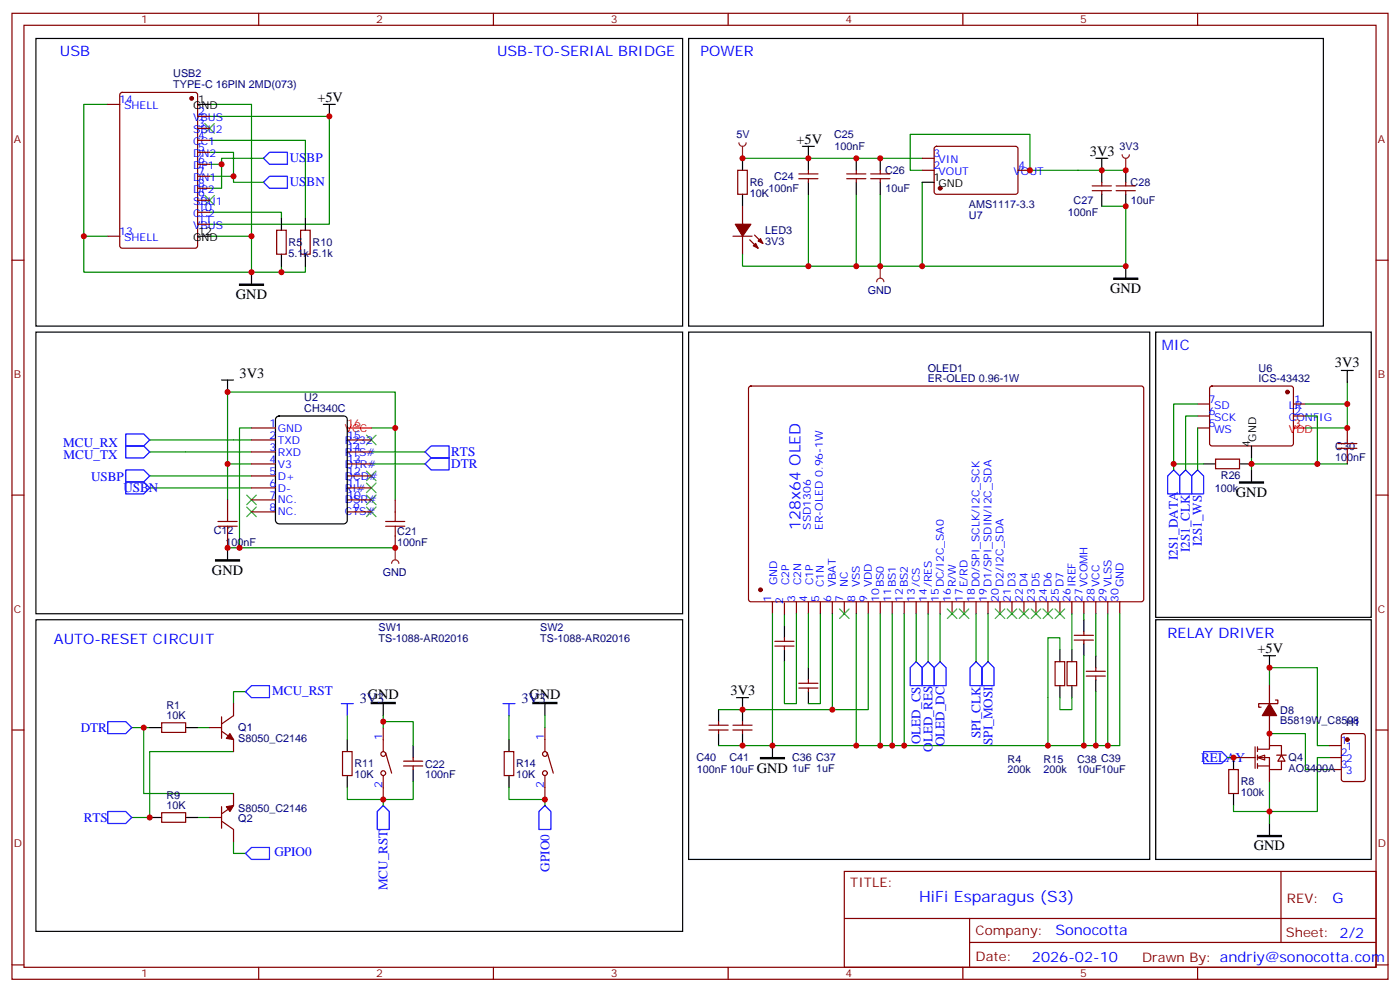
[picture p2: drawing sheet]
<svg xmlns="http://www.w3.org/2000/svg" width="412mm" height="292mm" viewBox="0 0 412 292" stroke-linecap="round" stroke-linejoin="round" font-family="sans-serif">
<g fill="none" stroke="#870000" stroke-width=".35">
<path d="M3.5 3.9h405.4v284.4h-405.4zM7.1 7.4h398.2v277.3h-398.2zM76.2 3.9v3.5M145.3 3.9v3.5M214.5 3.9v3.5M283.6 3.9v3.5M352.8 3.9v3.5M31.7 30.7h3.6M35.5 27.4l.5-.2h21.5l.7 .4v44.8l-.5 .6-21.7 .1-.7-.5v-44.7zM58.2 34.3h3.5M58.2 37.8h3.5M58.2 41.3h3.5"/>
<path d="M58.2 44.8h3.5M58.2 48.4h3.5M58.2 51.9h3.5M58.2 55.4h3.5M58.2 58.9h3.5M235.3 52.6h5.6M235.3 51.2h5.6M238.1 50.1v1.1M238.1 52.6v1.1M249.4 52.6h5.7M249.4 51.2h5.7M252.2 50.1v1.1"/>
<path d="M252.2 52.6v1.1M256.5 52.6h5.6M256.5 51.2h5.6M259.3 50.1v1.1M259.3 52.6v1.1M271.6 50.1h3.6M271.6 46.6h3.6M275.4 43.3l.5-.2h23.5l.5 .7-.1 13-.6 .4-23.6-.1-.4-.6v-12.7zM299.9 50.1h3.5M321.7 56.1h5.7M321.7 54.7h5.7M324.6 53.7v1"/>
<path d="M324.6 56.1v1.1M328.8 56.1h5.6M328.8 54.7h5.6M331.6 53.7v1M331.6 56.1v1.1M3.5 76.6h3.6M31.7 69.5h3.6M58.2 62.5h3.5M58.2 66h3.5M81.5 67.8h2.8v7h-2.8zM88.5 67.8h2.9v7h-2.9zM405.3 76.6h3.6"/>
<path d="M74.1 129.5h7M74.1 133h7M74.1 136.6h7M74.1 126h7M102.3 129.5h7.1M102.3 133h7.1M102.3 136.6h7.1M3.5 145.7h3.6M67 147.1v3.6M67 157.7v3.6M74.1 140.1h7M74.1 143.6h7"/>
<path d="M74.1 147.1h7M74.1 150.7h7M102.3 140.1h7.1M102.3 143.6h7.1M102.3 147.1h7.1M102.3 150.7h7.1M116.4 147.1v3.6M116.4 157.7v3.6M405.3 145.7h3.6M3.5 214.9h3.6M47.6 212.8h7.1v2.8h-7.1zM61.7 214.2h3.6"/>
<path d="M65.3 215.2l3.5 2.5v3.5M65.3 211v6.3M68.8 207.1v3.5l-3.5 2.5M391.6 219.5h3.5M395.3 216.1l.5-.2h5.7l.6 .5 .1 12.9-.5 .7h-5.9l-.6-.4-.1-13zM405.3 214.9h3.6M47.6 239.2h7.1v2.8h-7.1zM65.3 237.5v6.3M68.8 233.6v3.5l-3.5 2.5M118.9 225.5h5.6M118.9 224h5.6M121.7 223v1"/>
<path d="M121.7 225.5v1M361.9 226.5h2.9v7.1h-2.9zM391.6 223h3.5M391.6 226.5h3.5M61.7 240.6h3.6M65.3 241.7l3.5 2.5v3.5M248.7 256.5h156.6v28.2h-156.6zM377.3 256.5v20.9M248.7 270.4h156.5M285.6 277.4h119.6M285.6 270.4v14.1M3.5 284h3.6"/>
<path d="M76.2 284.7v3.6M145.3 284.7v3.6M214.5 284.7v3.6M283.6 284.7v3.6M352.8 284.7v3.6M405.3 284h3.6"/>
</g>
<g fill="none" stroke="#008700" stroke-width=".35">
<path d="M31.7 30.7h-7v38.8h7M61.7 34.3h35.3v31.7h-35.3M61.7 30.7h12.4v38.8M61.7 44.8h7.1v8.9h8.8M61.7 41.3h28.3v22.9M61.7 51.9h7.1M61.7 48.4h3.6M77.6 46.6h-12.3v8.8h-3.6M238.1 57.2v21.2h93.5v-17.7h-7M238.1 46.6h33.5M252.2 57.2v21.2M259.3 57.2v21.2"/>
<path d="M271.6 50.1h-3.5v-10.6h35.3v10.6h28.2M271.6 53.7v24.7M24.7 69.5v10.6h49.4v-10.6h-12.4M61.7 62.5h21.2v1.7M82.9 78.4v1.7M90 78.4v1.7h-15.9M44.1 133h30M44.1 129.5h30M67 136.6v10.5M74.1 126h-3.5v35.3M109.4 126h7v-10.6h-49.4v21.2h7.1M109.4 133h15.8"/>
<path d="M109.4 136.6h15.8M116.4 126v21.1M44.1 143.6h30M44.1 140.1h30M67 161.3h49.4M38.8 214.2h5.3M42.3 214.2v19.4h26.5M58.2 214.2h3.5M72.3 203.6h-3.5v3.5M373.9 201.8v-5.3h14.2v23h3.5M373.9 215.9h10.6v10.6h7.1M68.8 221.2h-24.7v19.4h-5.3"/>
<path d="M361.6 223h1.8M373.9 230v12.4M391.6 223h-3.5v15.9h-24.7v-1.8M58.2 240.6h3.5M68.8 247.7v3.5h3.5"/>
</g>
<g fill="none" stroke="#00f" stroke-width=".35">
<path d="M77.6 53.7l1.8-1.8h5.3v3.5h-5.3zM77.6 46.6l1.8-1.8h5.3v3.6h-5.3zM37 127.7h5.3l1.8 1.8-1.8 1.8h-5.3zM37 131.3h5.3l1.8 1.7-1.8 1.8h-5.3zM37 138.3h5.3l1.8 1.8-1.8 1.8h-5.3zM125.2 133l1.8-1.7h5.3v3.5h-5.3zM125.2 136.6l1.8-1.8h5.3v3.5h-5.3zM37 141.9h5.3l1.8 1.7-1.8 1.8h-5.3zM31.7 212.4h5.3l1.8 1.8-1.8 1.7h-5.3zM72.3 203.6l1.8-1.8h5.3v3.6h-5.3zM31.7 238.9h5.3l1.8 1.7-1.8 1.8h-5.3zM111.1 238.9l1.8-1.8 1.8 1.8v5.3h-3.6z"/>
<path d="M158.7 238.9l1.8-1.8 1.8 1.8v5.3h-3.6zM354.5 221.2h5.3l1.8 1.8-1.8 1.8h-5.3zM72.3 251.2l1.8-1.8h5.3v3.6h-5.3z"/>
</g>
<g fill="none" stroke="#3c3" stroke-width=".35">
<path d="M60.3 36.4l2.8 2.8M63.1 36.4l-2.8 2.8M60.3 57.5l2.8 2.9M63.1 57.5l-2.8 2.9M107.9 138.7l2.9 2.8M107.9 128.1l2.9 2.8M110.8 138.7l-2.9 2.8M110.8 128.1l-2.9 2.8M72.7 145.7l2.8 2.9M72.7 149.3l2.8 2.8M75.5 145.7l-2.8 2.9M75.5 149.3l-2.8 2.8"/>
<path d="M107.9 149.3l2.9 2.8M107.9 145.7l2.9 2.9M107.9 142.2l2.9 2.8M110.8 149.3l-2.9 2.8M110.8 145.7l-2.9 2.9M110.8 142.2l-2.9 2.8"/>
</g>
<path d="M70.6 83.6h7v.4h-7zM328.1 81.9h7v.3h-7zM63.5 164.8h7.1v.3h-7.1zM109.4 206.8h7v.3h-7zM157 206.8h7v.3h-7zM370.4 245.9h7.1v.4h-7.1z" fill="#000" stroke="#000" stroke-width=".35"/>
<g fill="none" stroke="#000" stroke-width=".35">
<path d="M10.6 11.3h190.5v84.7h-190.5zM202.8 11.3h187v84.7h-187zM58.2 30.7h3.5M95.2 30.7h3.6M97 30.7v3.6M236.4 43.1h3.5M238.1 43.1v7M238.1 53.7v3.5M252.2 46.6v3.5M252.2 53.7v3.5M259.3 46.6v3.5M259.3 53.7v3.5"/>
<path d="M271.6 53.7h3.6M322.8 46.6h3.5M324.6 46.6v7.1M324.6 57.2v3.5M331.6 50.1v3.6M331.6 57.2v3.5M58.2 69.5h3.5M82.9 64.2v3.6M82.9 74.8v3.6M90 64.2v3.6M90 74.8v3.6M331.6 78.4v3.5"/>
<path d="M10.6 97.8h190.5v82.9h-190.5zM74.1 80.1v3.5M202.8 97.8h135.9v155.2h-135.9zM65.3 111.9h3.5M67 111.9v3.5M81.4 122.9l.8-.5h19l.9 .5 .2 .6v29.6l-.5 .9-.6 .2h-19l-.9-.5-.2-.6v-29.6zM67 161.3v3.5M10.6 182.4h190.5v91.7h-190.5zM340.4 182.4h63.5v70.6h-63.5zM372.2 193h3.5M373.9 193v3.5M44.1 214.2h3.5"/>
<path d="M54.7 214.2h3.5M112.9 207.1v3.5M121.7 219.5v3.5M160.5 207.1v3.5M121.7 226.5v3.5M363.4 223v3.5M363.4 233.6v3.5M44.1 240.6h3.5M54.7 240.6h3.5M373.9 242.4v3.5"/>
</g>
<path d="M64.2 154.9h5.6M64.2 153.5h5.6M67 150.7v2.8M67 154.9v2.8M113.6 154.9h5.6M113.6 153.5h5.6M116.4 150.7v2.8M116.4 154.9v2.8" fill="none" stroke="#a10000" stroke-width=".35"/>
<path d="M102.3 126h7.1" fill="none" stroke="#f00" stroke-width=".35"/>
<g fill="#870000" stroke="#870000" stroke-width=".35">
<path d="M66.7 237.5l2.1-.4-1.1 1.8z"/>
<path d="M67.7 215.9l1.1 1.8-2.1-.4z"/>
<circle cx="56.4" cy="29" r=".53"/>
<circle cx="276.9" cy="55.4" r=".53"/>
<circle cx="396.9" cy="217.7" r=".53"/>
</g>
<g fill="#fff" stroke="#870000" stroke-width=".35">
<path d="M370.4 223l2.1-.7v1.4z"/>
<path d="M377.5 222.3l1 1.7h-2.1z"/>
</g>
<g fill="none" stroke="#870000" stroke-width=".35">
<path d="M217.3 50.1h2.8v7.1h-2.8zM215.9 69.5h5.6M218.7 60.7v5.3M218.7 69.5v5.3M220.8 70.6l2.5 2.5M222.2 69.2l2.5 2.4M220.7 113.8l.5-.2 115.3 .1 .4 .6-.1 62.4-.6 .4h-115.3l-.4-.7v-62.1zM358.1 135.1h7v2.9h-7zM396.9 126v3.5M396.9 133v3.6M227.5 177.1v3.6M231.1 177.5v3.5"/>
<path d="M234.6 177.1v3.6M238.1 177.1v3.6M241.7 177.1v3.6M245.2 177.1v3.6M248.7 177.1v3.6M252.2 177.1v3.6M255.8 177.1v3.6M259.3 177.1v3.6M262.8 177.1v3.6M266.3 177.1v3.6M269.9 177.1v3.6M273.4 177.1v3.6"/>
<path d="M276.9 177.1v3.6M280.5 177.1v3.6M284 177.1v3.6M287.5 177.1v3.6M291 177.1v3.6M294.6 177.1v3.6M298.1 177.1v3.6M301.6 177.1v3.6M305.2 177.1v3.6M308.7 177.1v3.6M312.2 177.1v3.6M315.7 177.1v3.6"/>
<path d="M319.3 177.1v3.6M322.8 177.1v3.6M326.3 177.1v3.6M329.8 177.1v3.6M228.2 190.2h5.7M228.2 188.8h5.7M231.1 187.7v1.1M231.1 190.2v1M310.8 194.8h2.8v7h-2.8zM314.3 194.8h2.8v7h-2.8zM316.4 187h5.7M316.4 188.4h5.7"/>
<path d="M319.3 185.9v1.1M319.3 188.4v1.1M320 197.6h5.6M320 199h5.6M322.8 196.5v1.1M322.8 199v1.1M112.9 214.2v7M160.5 214.2v7M208.8 214.9h5.7M208.8 213.5h5.7M211.7 212.4v1.1M211.7 214.9v1"/>
<path d="M215.9 214.9h5.6M215.9 213.5h5.6M218.7 212.4v1.1M218.7 214.9v1M235.3 202.5h5.6M235.3 201.1h5.6M238.1 200.1v1M238.1 202.5v1.1M369.7 219.8v6.4M370.4 219.8v1.4M373.9 201.8v5.3M373.9 210.6v8.9"/>
<path d="M375.7 206.1h.7v1h-5.6v1.1h.7M100.9 221.2h2.8v7.1h-2.8zM112.9 228.3v7M113.6 221.6l1.8 6M148.5 221.2h2.8v7.1h-2.8zM160.5 228.3v7M161.2 221.6l1.8 6M363.4 223h6.3M370.4 220.5h3.5v-1h3.6v2.8M370.4 223h3.5v3.5h3.6v-2.5M370.4 225.5h3.5M370.4 222.3v1.4"/>
<path d="M370.4 224.8v1.4M373.9 226.5v3.5M376.1 222.3h2.8"/>
<circle cx="112.9" cy="221.9" r=".71"/>
<circle cx="112.9" cy="227.6" r=".71"/>
<circle cx="160.5" cy="221.9" r=".71"/>
<circle cx="160.5" cy="227.6" r=".71"/>
</g>
<g fill="#870000" stroke="#870000" stroke-width=".35">
<path d="M373.9 207.1l2.2 3.5h-4.3z"/>
<path d="M221.9 72.4l.7-.8 .7 1.5z"/>
<path d="M223.3 70.9l.7-.7 .7 1.4z"/>
<path d="M216.6 66h4.6l-2.5 3.5z"/>
<circle cx="224" cy="173.6" r=".53"/>
</g>
<g fill="none" stroke="#000" stroke-width=".35">
<path d="M218.7 46.6v3.5M218.7 57.2v3.5M340.4 97.8h63.5v83.9h-63.5zM395.1 109h3.5M396.9 109v3.6M354.5 136.6h3.6M365.1 136.6h3.6M368.7 138.3v3.6M231.1 184.2v3.5M231.1 191.2v3.6M238.1 196.5v3.6M312.2 191.2v3.6"/>
<path d="M315.7 191.2v3.6M319.3 182.4v3.5M319.3 189.5v3.5M322.8 193v3.5M102.3 217.7v3.5M149.9 217.7v3.5M211.7 208.9v3.5M211.7 215.9v3.6M217 205.4h3.5M218.7 205.4v7M218.7 215.9v3.6M227.5 219.5v3.5"/>
<path d="M238.1 203.6v3.5M312.2 201.8v3.6M315.7 201.8v3.6M322.8 200.1v3.5M102.3 228.3v3.5M149.9 228.3v3.5"/>
</g>
<g fill="none" stroke="#008700" stroke-width=".35">
<path d="M218.7 46.6h19.4M218.7 74.8v3.6h19.4M396.9 112.6v13.4M368.7 134.8v1.8h28.2M227.5 180.7v38.8h102.3v-38.8M231.1 181v3.2M234.6 180.7v26.4h-3.5v-12.3M238.1 180.7v15.8M241.7 180.7v26.4h-3.6M245.2 180.7v28.2h-33.5M252.2 180.7v38.8M255.8 180.7v28.2h-10.6"/>
<path d="M259.3 180.7v38.8M262.8 180.7v38.8M266.3 180.7v38.8M269.9 180.7v14.1M273.4 180.7v14.1M276.9 180.7v14.1M287.5 180.7v14.1M291 180.7v14.1M312.2 191.2v-3.5h-3.5v31.8M315.7 180.7v10.5M319.3 180.7v1.7M319.3 193v26.5"/>
<path d="M322.8 180.7v12.3M326.3 180.7v38.8M102.3 210.6v7.1M112.9 212.4h8.8v7.1M112.9 210.6v3.6M149.9 210.6v7.1M160.5 210.6v3.6M211.7 219.5h15.8M312.2 205.4v3.5h3.5v-3.5M322.8 203.6v15.9M102.3 231.8v3.5h10.6M112.9 235.3v1.8"/>
<path d="M121.7 230v5.3h-8.8M149.9 231.8v3.5h10.6v1.8"/>
</g>
<path d="M365.1 141.9h7.1v.3h-7.1zM224 223h7.1v.3h-7.1z" fill="#000" stroke="#000" stroke-width=".35"/>
<g fill="none" stroke="#3c3" stroke-width=".35">
<path d="M247.3 179.2l2.8 2.9M250.1 179.2l-2.8 2.9M279 179.2l2.9 2.9M281.9 179.2l-2.9 2.9M282.6 179.2l2.8 2.9M285.4 179.2l-2.8 2.9M293.2 179.2l2.8 2.9M296 179.2l-2.8 2.9M296.7 179.2l2.8 2.9M299.5 179.2l-2.8 2.9M300.2 179.2l2.8 2.9M303 179.2l-2.8 2.9"/>
<path d="M303.7 179.2l2.9 2.9M306.6 179.2l-2.9 2.9M307.3 179.2l2.8 2.9M310.1 179.2l-2.8 2.9M310.8 179.2l2.8 2.9M313.6 179.2l-2.8 2.9"/>
</g>
<path d="M345.7 138.3l1.8 1.8v5.3h-3.5v-5.3zM349.2 138.3l1.8 1.8v5.3h-3.5v-5.3zM352.8 138.3l1.7 1.8v5.3h-3.5v-5.3zM268.1 196.5l1.8-1.7 1.7 1.7v5.3h-3.5zM271.6 196.5l1.8-1.7 1.8 1.7v5.3h-3.6zM275.2 196.5l1.7-1.7 1.8 1.7v5.3h-3.5zM287.5 194.8l1.8 1.7v5.3h-3.5v-5.3zM291 194.8l1.8 1.7v5.3h-3.5v-5.3zM100.5 207.1h3.6M102.3 207.1v3.5M148.2 207.1h3.5M149.9 207.1v3.5" fill="none" stroke="#00f" stroke-width=".35"/>
<path d="M394.1 130.6h5.6M394.1 132h5.6M396.9 129.5v1.1M396.9 132v1" fill="none" stroke="#a10000" stroke-width=".35"/>
<path d="M330.6 45.5a1.06 1.06 0 0 0 1 1.1 1.06 1.06 0 0 0 1.1-1.1M331.6 46.6v3.5" fill="none" stroke="#8c2424" stroke-width=".35"/>
<circle cx="331.6" cy="50.1" r=".18" fill="#8c2424"/>
<path d="M217.7 42a1.06 1.06 0 0 0 1 1.1 1.06 1.06 0 0 0 1.1-1.1M218.7 43.1v3.5" fill="none" stroke="#8c2424" stroke-width=".35"/>
<circle cx="218.7" cy="46.6" r=".18" fill="#8c2424"/>
<path d="M259.3 78.4v3.5M258.2 82.9a1.06 1.06 0 0 1 1.1-1 1.06 1.06 0 0 1 1 1" fill="none" stroke="#8c2424" stroke-width=".35"/>
<circle cx="259.3" cy="78.4" r=".18" fill="#8c2424"/>
<path d="M115.4 165.8a1.06 1.06 0 0 1 1-1 1.06 1.06 0 0 1 1.1 1M116.4 161.3v3.5" fill="none" stroke="#8c2424" stroke-width=".35"/>
<circle cx="116.4" cy="161.3" r=".18" fill="#8c2424"/>
<path d="M352.8 118.9h3.5M356.5 113.8l.5-.2h23.3l.5 .2 .2 .5-.1 16.5-.6 .5-23.6-.1-.4-.6v-16.3zM381 118.9h3.5M352.8 122.4h3.5M352.8 126h3.5M381 122.4h3.5" fill="none" stroke="#870000" stroke-width=".35"/>
<circle cx="379.2" cy="115.4" r=".53" fill="#870000" stroke="#870000" stroke-width=".35"/>
<path d="M381 126h3.5" fill="none" stroke="#f00" stroke-width=".35"/>
<path d="M368.7 131.3v3.5" fill="none" stroke="#000" stroke-width=".35"/>
<path d="M352.8 118.9h-7.1v19.4M384.5 118.9h12.4M345.7 136.6h8.8M352.8 122.4h-3.6v15.9M352.8 126v12.3M368.7 136.6v1.7M384.5 122.4h3.6v14.2M384.5 126h12.4" fill="none" stroke="#008700" stroke-width=".35"/>
<g fill="#c00">
<circle cx="70.6" cy="161.3" r=".88"/>
<circle cx="116.4" cy="126" r=".88"/>
<circle cx="67" cy="161.3" r=".88"/>
<circle cx="67" cy="136.6" r=".88"/>
<circle cx="42.3" cy="214.2" r=".88"/>
<circle cx="44.1" cy="240.6" r=".88"/>
<circle cx="68.8" cy="51.9" r=".88"/>
<circle cx="65.3" cy="48.4" r=".88"/>
<circle cx="97" cy="34.3" r=".88"/>
<circle cx="74.1" cy="69.5" r=".88"/>
<circle cx="74.1" cy="80.1" r=".88"/>
<circle cx="24.7" cy="69.5" r=".88"/>
<circle cx="271.6" cy="78.4" r=".88"/>
<circle cx="259.3" cy="78.4" r=".88"/>
<circle cx="252.2" cy="78.4" r=".88"/>
<circle cx="331.6" cy="78.4" r=".88"/>
<circle cx="303.4" cy="50.1" r=".88"/>
<circle cx="259.3" cy="46.6" r=".88"/>
<circle cx="331.6" cy="60.7" r=".88"/>
<circle cx="324.6" cy="50.1" r=".88"/>
<circle cx="238.1" cy="46.6" r=".88"/>
<circle cx="252.2" cy="46.6" r=".88"/>
<circle cx="373.9" cy="238.9" r=".88"/>
<circle cx="373.9" cy="196.5" r=".88"/>
<circle cx="363.4" cy="223" r=".88"/>
<circle cx="82.9" cy="80.1" r=".88"/>
<circle cx="227.5" cy="219.5" r=".88"/>
<circle cx="319.3" cy="219.5" r=".88"/>
<circle cx="322.8" cy="219.5" r=".88"/>
<circle cx="326.3" cy="219.5" r=".88"/>
<circle cx="218.7" cy="219.5" r=".88"/>
<circle cx="218.7" cy="208.9" r=".88"/>
<circle cx="245.2" cy="208.9" r=".88"/>
<circle cx="252.2" cy="219.5" r=".88"/>
<circle cx="259.3" cy="219.5" r=".88"/>
<circle cx="262.8" cy="219.5" r=".88"/>
<circle cx="266.3" cy="219.5" r=".88"/>
<circle cx="308.7" cy="219.5" r=".88"/>
<circle cx="67" cy="115.4" r=".88"/>
<circle cx="373.9" cy="215.9" r=".88"/>
<circle cx="160.5" cy="235.3" r=".88"/>
<circle cx="112.9" cy="235.3" r=".88"/>
<circle cx="112.9" cy="212.4" r=".88"/>
<circle cx="238.1" cy="78.4" r=".88"/>
<circle cx="331.6" cy="50.1" r=".88"/>
<circle cx="218.7" cy="46.6" r=".88"/>
<circle cx="116.4" cy="161.3" r=".88"/>
<circle cx="396.9" cy="126" r=".88"/>
<circle cx="396.9" cy="118.9" r=".88"/>
<circle cx="368.7" cy="136.6" r=".88"/>
<circle cx="345.7" cy="136.6" r=".88"/>
<circle cx="388.1" cy="136.6" r=".88"/>
</g>
<g font-size="4.6" fill="#00f">
<text x="235.8" y="156" transform="rotate(-90 235.8 156)">128x64 OLED</text>
<text x="270.8" y="265.5">HiFi Esparagus (S3)</text>
</g>
<g font-size="4.2" fill="#00f">
<text x="17.6" y="16.6">USB</text>
<text x="146.4" y="16.6">USB-TO-SERIAL BRIDGE</text>
<text x="206.4" y="16.6">POWER</text>
<text x="342.2" y="103">MIC</text>
<text x="15.9" y="189.5">AUTO-RESET CIRCUIT</text>
<text x="344" y="187.7">RELAY DRIVER</text>
<text x="392.5" y="265.8">G</text>
<text x="310.9" y="275.3">Sonocotta</text>
<text x="304" y="283.1">2026-02-10</text>
</g>
<g font-size="4.2">
<text x="93.5" y="30">+5V</text>
<text x="234.6" y="42.4">+5V</text>
<text x="321" y="45.9">3V3</text>
<text x="69.5" y="88">GND</text>
<text x="327" y="86.2">GND</text>
<text x="393.2" y="107.9">3V3</text>
<text x="70.6" y="111.2">3V3</text>
<text x="364.1" y="146.2">GND</text>
<text x="62.4" y="169.1">GND</text>
<text x="370.4" y="192.3">+5V</text>
<text x="108.3" y="205.7">GND</text>
<text x="155.9" y="205.7">GND</text>
<text x="215.2" y="204.6">3V3</text>
<text x="223" y="227.4">GND</text>
<text x="369.4" y="250.3">GND</text>
</g>
<g font-size="4.2" fill="#000080">
<text x="105.9" y="206.8">3V3</text>
<text x="153.6" y="206.8">3V3</text>
</g>
<g font-size="3.9" fill="#00f">
<text x="85.4" y="47.8">USBP</text>
<text x="85.4" y="54.8">USBN</text>
<text x="18.6" y="131.6">MCU_RX</text>
<text x="18.7" y="135.1">MCU_TX</text>
<text x="132.9" y="134.2">RTS</text>
<text x="132.9" y="137.7">DTR</text>
<text x="26.8" y="141.5">USBP</text>
<text x="36.3" y="144.9">USBN</text>
<text x="354" y="160.7" transform="rotate(-90 354 160.7)">I2S1_WS</text>
<text x="347" y="164.8" transform="rotate(-90 347 164.8)">I2S1_DATA</text>
<text x="350.5" y="162.6" transform="rotate(-90 350.5 162.6)">I2S1_CLK</text>
<text x="80.2" y="204.7">MCU_RST</text>
<text x="23.8" y="215.4">DTR</text>
<text x="271.1" y="219" transform="rotate(-90 271.1 219)">OLED_CS</text>
<text x="274.7" y="221.3" transform="rotate(-90 274.7 221.3)">OLED_RES</text>
<text x="278.2" y="219.7" transform="rotate(-90 278.2 219.7)">OLED_DC</text>
<text x="288.8" y="217.4" transform="rotate(-90 288.8 217.4)">SPI_CLK</text>
<text x="292.4" y="219.3" transform="rotate(-90 292.4 219.3)">SPI_MOSI</text>
<text x="353.8" y="224.3">RELAY</text>
<text x="24.7" y="241.9">RTS</text>
<text x="80.8" y="251.9">GPIO0</text>
<text x="161.8" y="256.5" transform="rotate(-90 161.8 256.5)">GPIO0</text>
<text x="114.1" y="262.1" transform="rotate(-90 114.1 262.1)">MCU_RST</text>
</g>
<g font-size="3.9" fill="#800">
<text x="250.5" y="261.1">TITLE:</text>
<text x="379.1" y="265.8">REV:</text>
<text x="287.4" y="275.3">Company:</text>
<text x="378.7" y="275.9">Sheet: 2/2</text>
<text x="287.4" y="283">Date:</text>
<text x="336.4" y="283.1">Drawn By: andriy@sonocotta.com</text>
</g>
<g font-size="3.2" fill="#800">
<text x="41.6" y="6.9">1</text>
<text x="110.8" y="6.9">2</text>
<text x="179.9" y="6.9">3</text>
<text x="249.1" y="6.9">4</text>
<text x="318.2" y="6.9">5</text>
<text x="4.1" y="42">A</text>
<text x="405.9" y="42">A</text>
<text x="4.1" y="111.2">B</text>
<text x="405.9" y="111.2">B</text>
<text x="4.1" y="180.3">C</text>
<text x="405.9" y="180.3">C</text>
<text x="4.1" y="249.4">D</text>
<text x="405.9" y="249.4">D</text>
<text x="41.6" y="287.7">1</text>
<text x="110.8" y="287.7">2</text>
<text x="179.9" y="287.7">3</text>
<text x="249.1" y="287.7">4</text>
<text x="318.2" y="287.7">5</text>
</g>
<g font-size="3.2" fill="#000080">
<text x="51" y="22.8">USB2</text>
<text x="51" y="26">TYPE-C 16PIN 2MD(073)</text>
<text x="216.9" y="40.7">5V</text>
<text x="245.7" y="40.7">C25</text>
<text x="245.8" y="44.2">100nF</text>
<text x="329.8" y="44.2">3V3</text>
<text x="228" y="53">C24</text>
<text x="260.7" y="51.3">C26</text>
<text x="220.8" y="58">10K</text>
<text x="220.8" y="54.8">R6</text>
<text x="226.4" y="56.6">100nF</text>
<text x="260.8" y="56.6">10uF</text>
<text x="333" y="54.8">C28</text>
<text x="285.4" y="61.2">AMS1117-3.3</text>
<text x="285.4" y="64.5">U7</text>
<text x="314.6" y="63.6">100nF</text>
<text x="316.2" y="60.1">C27</text>
<text x="333.1" y="60.1">10uF</text>
<text x="225.4" y="68.9">LED3</text>
<text x="85" y="75.7">5.1k 5.1k</text>
<text x="85" y="72.4">R5</text>
<text x="92.1" y="72.4">R10</text>
<text x="225.4" y="72.1">3V3</text>
<text x="255.6" y="86.6">GND</text>
<text x="273.3" y="112.6">ER-OLED 0.96-1W</text>
<text x="273.3" y="109.4">OLED1</text>
<text x="370.8" y="112.6">ICS-43432</text>
<text x="370.8" y="109.5">U6</text>
<text x="89.6" y="118.1">U2</text>
<text x="89.6" y="121.4">CH340C</text>
<text x="393.3" y="135.6">100nF</text>
<text x="393.3" y="132.4">C30</text>
<text x="359.6" y="140.9">R26</text>
<text x="357.9" y="144.7">100k</text>
<text x="63" y="157.1">C12</text>
<text x="66.4" y="160.6">100nF</text>
<text x="117" y="160.7">100nF</text>
<text x="117" y="157.4">C21</text>
<text x="112.8" y="169.5">GND</text>
<text x="111.5" y="185.8">SW1</text>
<text x="159.1" y="185.8">SW2</text>
<text x="111.5" y="188.9">TS-1088-AR02016</text>
<text x="159.1" y="188.9">TS-1088-AR02016</text>
<text x="49" y="208.6">R1</text>
<text x="49" y="211.7">10K</text>
<text x="70.2" y="215.2">Q1</text>
<text x="377.1" y="213.2">B5819W_C8598</text>
<text x="377.1" y="210">D8</text>
<text x="396.5" y="213.6">H1</text>
<text x="70.2" y="218.4">S8050_C2146</text>
<text x="104.4" y="225.9">R11</text>
<text x="125.2" y="225.9">C22</text>
<text x="152" y="225.9">R14</text>
<text x="205.1" y="224.1">C40</text>
<text x="205.2" y="227.7">100nF 10uF</text>
<text x="214.9" y="224.1">C41</text>
<text x="233.3" y="227.4">1uF 1uF</text>
<text x="233.3" y="224.1">C36 C37</text>
<text x="296.8" y="227.7">200k</text>
<text x="296.8" y="224.5">R4</text>
<text x="307.4" y="227.7">200k</text>
<text x="307.4" y="224.5">R15</text>
<text x="317.3" y="227.7">10uF10uF</text>
<text x="317.3" y="224.5">C38 C39</text>
<text x="379.6" y="227.4">AO3400A</text>
<text x="379.6" y="224.1">Q4</text>
<text x="104.4" y="229.1">10K</text>
<text x="125.2" y="229.1">100nF</text>
<text x="152" y="229.1">10K</text>
<text x="365.5" y="231.2">R8</text>
<text x="49" y="238.2">10K</text>
<text x="49" y="235.1">R9</text>
<text x="70.2" y="238.9">S8050_C2146</text>
<text x="365.5" y="234.4">100k</text>
<text x="70.2" y="242">Q2</text>
</g>
<g font-size="3.2" fill="#00f">
<text x="35.1" y="30.4">14</text>
<text x="36.6" y="32.1">SHELL</text>
<text x="56.9" y="35.7">VBUS</text>
<text x="58.4" y="33.9">2</text>
<text x="56.9" y="39.2">SBU2</text>
<text x="58.4" y="37.4">3</text>
<text x="58.4" y="41">4</text>
<text x="56.9" y="42.7">CC1</text>
<text x="56.9" y="46.2">DN2</text>
<text x="58.4" y="44.5">5</text>
<text x="275" y="46.2">3</text>
<text x="56.9" y="49.8">DP1</text>
<text x="56.9" y="53.3">DN1</text>
<text x="58.4" y="48">6</text>
<text x="58.4" y="51.5">7</text>
<text x="275" y="49.8">2</text>
<text x="276.5" y="51.5">VOUT</text>
<text x="276.5" y="48">VIN</text>
<text x="298.6" y="51.5">VOUT</text>
<text x="300" y="49.8">4</text>
<text x="56.9" y="56.8">DP2</text>
<text x="58.4" y="55.1">8</text>
<text x="58.4" y="58.6">9</text>
<text x="56.9" y="60.4">SBU1</text>
<text x="56.9" y="63.9">CC2</text>
<text x="58.4" y="62.1">10</text>
<text x="58.4" y="65.7">11</text>
<text x="35.1" y="69.2">13</text>
<text x="36.6" y="70.9">SHELL</text>
<text x="56.9" y="67.4">VBUS</text>
<text x="356.1" y="118.6">7</text>
<text x="381.2" y="118.6">1</text>
<text x="79.4" y="125.6">1</text>
<text x="356.1" y="125.6">5</text>
<text x="356.1" y="122.1">6</text>
<text x="357.6" y="123.9">SCK</text>
<text x="357.6" y="120.3">SD</text>
<text x="379.7" y="120.3">LR</text>
<text x="379.7" y="123.9">CONFIG</text>
<text x="381.2" y="122.1">2</text>
<text x="79.4" y="129.2">2</text>
<text x="81.8" y="130.6">TXD</text>
<text x="81.8" y="127">GND</text>
<text x="101.6" y="130.6">R232</text>
<text x="102.3" y="129.2">15</text>
<text x="357.6" y="127.4">WS</text>
<text x="79.4" y="136.2">4</text>
<text x="79.4" y="132.7">3</text>
<text x="81.8" y="137.6">V3</text>
<text x="81.8" y="134.1">RXD</text>
<text x="101.6" y="134.1">RTS#</text>
<text x="101.6" y="137.6">DTR#</text>
<text x="102.3" y="132.7">14</text>
<text x="102.3" y="136.2">13</text>
<text x="79.4" y="143.3">6</text>
<text x="79.4" y="139.7">5</text>
<text x="81.8" y="141.1">D+</text>
<text x="101.6" y="141.1">DCD#</text>
<text x="102.3" y="139.7">12</text>
<text x="102.3" y="143.3">11</text>
<text x="79.4" y="146.8">7</text>
<text x="81.8" y="148.2">NC.</text>
<text x="81.8" y="144.7">D-</text>
<text x="101.6" y="144.7">RI#</text>
<text x="101.6" y="148.2">DSR#</text>
<text x="102.3" y="146.8">10</text>
<text x="79.4" y="150.3">8</text>
<text x="81.8" y="151.7">NC.</text>
<text x="101.6" y="151.7">CTS#</text>
<text x="104.1" y="150.3">9</text>
<text x="238.8" y="156" transform="rotate(-90 238.8 156)">SSD1306</text>
<text x="242.4" y="156" transform="rotate(-90 242.4 156)">ER-OLED 0.96-1W</text>
<text x="229" y="172.3" transform="rotate(-90 229 172.3)">GND</text>
<text x="232.5" y="172.3" transform="rotate(-90 232.5 172.3)">C2P</text>
<text x="236" y="172.3" transform="rotate(-90 236 172.3)">C2N</text>
<text x="239.5" y="172.3" transform="rotate(-90 239.5 172.3)">C1P</text>
<text x="242.7" y="172.9" transform="rotate(-90 242.7 172.9)">C1N</text>
<text x="246.2" y="172.9" transform="rotate(-90 246.2 172.9)">VBAT</text>
<text x="249.8" y="172.9" transform="rotate(-90 249.8 172.9)">NC</text>
<text x="253.3" y="172.9" transform="rotate(-90 253.3 172.9)">VSS</text>
<text x="256.8" y="172.9" transform="rotate(-90 256.8 172.9)">VDD</text>
<text x="260.3" y="172.9" transform="rotate(-90 260.3 172.9)">BS0</text>
<text x="263.9" y="172.9" transform="rotate(-90 263.9 172.9)">BS1</text>
<text x="267.4" y="172.9" transform="rotate(-90 267.4 172.9)">BS2</text>
<text x="270.9" y="172.9" transform="rotate(-90 270.9 172.9)">/CS</text>
<text x="274.5" y="172.9" transform="rotate(-90 274.5 172.9)">/RES</text>
<text x="278" y="172.9" transform="rotate(-90 278 172.9)">DC/I2C_SA0</text>
<text x="281.5" y="172.9" transform="rotate(-90 281.5 172.9)">R/W</text>
<text x="285" y="172.9" transform="rotate(-90 285 172.9)">E/RD</text>
<text x="288.6" y="172.9" transform="rotate(-90 288.6 172.9)">D0/SPI_SCLK/I2C_SCK</text>
<text x="292.1" y="172.9" transform="rotate(-90 292.1 172.9)">D1/SPI_SDIN/I2C_SDA</text>
<text x="295.6" y="172.9" transform="rotate(-90 295.6 172.9)">D2/I2C_SDA</text>
<text x="299.2" y="172.9" transform="rotate(-90 299.2 172.9)">D3</text>
<text x="302.7" y="172.9" transform="rotate(-90 302.7 172.9)">D4</text>
<text x="306.2" y="172.9" transform="rotate(-90 306.2 172.9)">D5</text>
<text x="309.7" y="172.9" transform="rotate(-90 309.7 172.9)">D6</text>
<text x="313.3" y="172.9" transform="rotate(-90 313.3 172.9)">D7</text>
<text x="316.8" y="172.9" transform="rotate(-90 316.8 172.9)">IREF</text>
<text x="320.3" y="172.9" transform="rotate(-90 320.3 172.9)">VCOMH</text>
<text x="323.8" y="172.9" transform="rotate(-90 323.8 172.9)">VCC</text>
<text x="327.4" y="172.9" transform="rotate(-90 327.4 172.9)">VLSS</text>
<text x="330.9" y="172.9" transform="rotate(-90 330.9 172.9)">GND</text>
<text x="227.2" y="177.3" transform="rotate(-90 227.2 177.3)">1</text>
<text x="230.7" y="177.7" transform="rotate(-90 230.7 177.7)">2</text>
<text x="234.2" y="177.3" transform="rotate(-90 234.2 177.3)">3</text>
<text x="237.8" y="177.3" transform="rotate(-90 237.8 177.3)">4</text>
<text x="241.3" y="177.1" transform="rotate(-90 241.3 177.1)">5</text>
<text x="244.8" y="177.1" transform="rotate(-90 244.8 177.1)">6</text>
<text x="248.4" y="177.1" transform="rotate(-90 248.4 177.1)">7</text>
<text x="251.9" y="177.1" transform="rotate(-90 251.9 177.1)">8</text>
<text x="255.4" y="177.1" transform="rotate(-90 255.4 177.1)">9</text>
<text x="258.9" y="177.1" transform="rotate(-90 258.9 177.1)">10</text>
<text x="262.5" y="177.1" transform="rotate(-90 262.5 177.1)">11</text>
<text x="266" y="177.1" transform="rotate(-90 266 177.1)">12</text>
<text x="269.5" y="177.1" transform="rotate(-90 269.5 177.1)">13</text>
<text x="273" y="177.1" transform="rotate(-90 273 177.1)">14</text>
<text x="276.6" y="177.1" transform="rotate(-90 276.6 177.1)">15</text>
<text x="280.1" y="177.1" transform="rotate(-90 280.1 177.1)">16</text>
<text x="283.6" y="177.1" transform="rotate(-90 283.6 177.1)">17</text>
<text x="287.2" y="177.1" transform="rotate(-90 287.2 177.1)">18</text>
<text x="290.7" y="177.1" transform="rotate(-90 290.7 177.1)">19</text>
<text x="294.2" y="177.1" transform="rotate(-90 294.2 177.1)">20</text>
<text x="297.7" y="177.1" transform="rotate(-90 297.7 177.1)">21</text>
<text x="301.3" y="177.1" transform="rotate(-90 301.3 177.1)">22</text>
<text x="304.8" y="177.1" transform="rotate(-90 304.8 177.1)">23</text>
<text x="308.3" y="177.1" transform="rotate(-90 308.3 177.1)">24</text>
<text x="311.9" y="177.1" transform="rotate(-90 311.9 177.1)">25</text>
<text x="315.4" y="177.1" transform="rotate(-90 315.4 177.1)">26</text>
<text x="318.9" y="177.1" transform="rotate(-90 318.9 177.1)">27</text>
<text x="322.4" y="177.1" transform="rotate(-90 322.4 177.1)">28</text>
<text x="326" y="177.1" transform="rotate(-90 326 177.1)">29</text>
<text x="329.5" y="177.1" transform="rotate(-90 329.5 177.1)">30</text>
<text x="112.5" y="217.7" transform="rotate(-90 112.5 217.7)">1</text>
<text x="160.2" y="217.7" transform="rotate(-90 160.2 217.7)">1</text>
<text x="394.9" y="219.1">1</text>
<text x="396.4" y="220.9">1</text>
<text x="394.9" y="222.6">2</text>
<text x="394.9" y="226.2">3</text>
<text x="396.4" y="224.4">2</text>
<text x="396.4" y="227.9">3</text>
<text x="112.5" y="231.8" transform="rotate(-90 112.5 231.8)">2</text>
<text x="160.2" y="231.8" transform="rotate(-90 160.2 231.8)">2</text>
</g>
<g font-size="3.2">
<text x="56.9" y="32.1">GND</text>
<text x="58.4" y="30.4">1</text>
<text x="275" y="53.3">1</text>
<text x="276.5" y="55.1">GND</text>
<text x="56.9" y="70.9">GND</text>
<text x="58.4" y="69.2">12</text>
<text x="368.3" y="131.4" transform="rotate(-90 368.3 131.4)">4</text>
<text x="370.1" y="130" transform="rotate(-90 370.1 130)">GND</text>
</g>
<g font-size="3.2" fill="#f00">
<text x="102.3" y="125.6">16</text>
<text x="381.2" y="125.6">3</text>
<text x="101.6" y="127">VCC</text>
<text x="379.7" y="127.4">VDD</text>
</g>
</svg>
